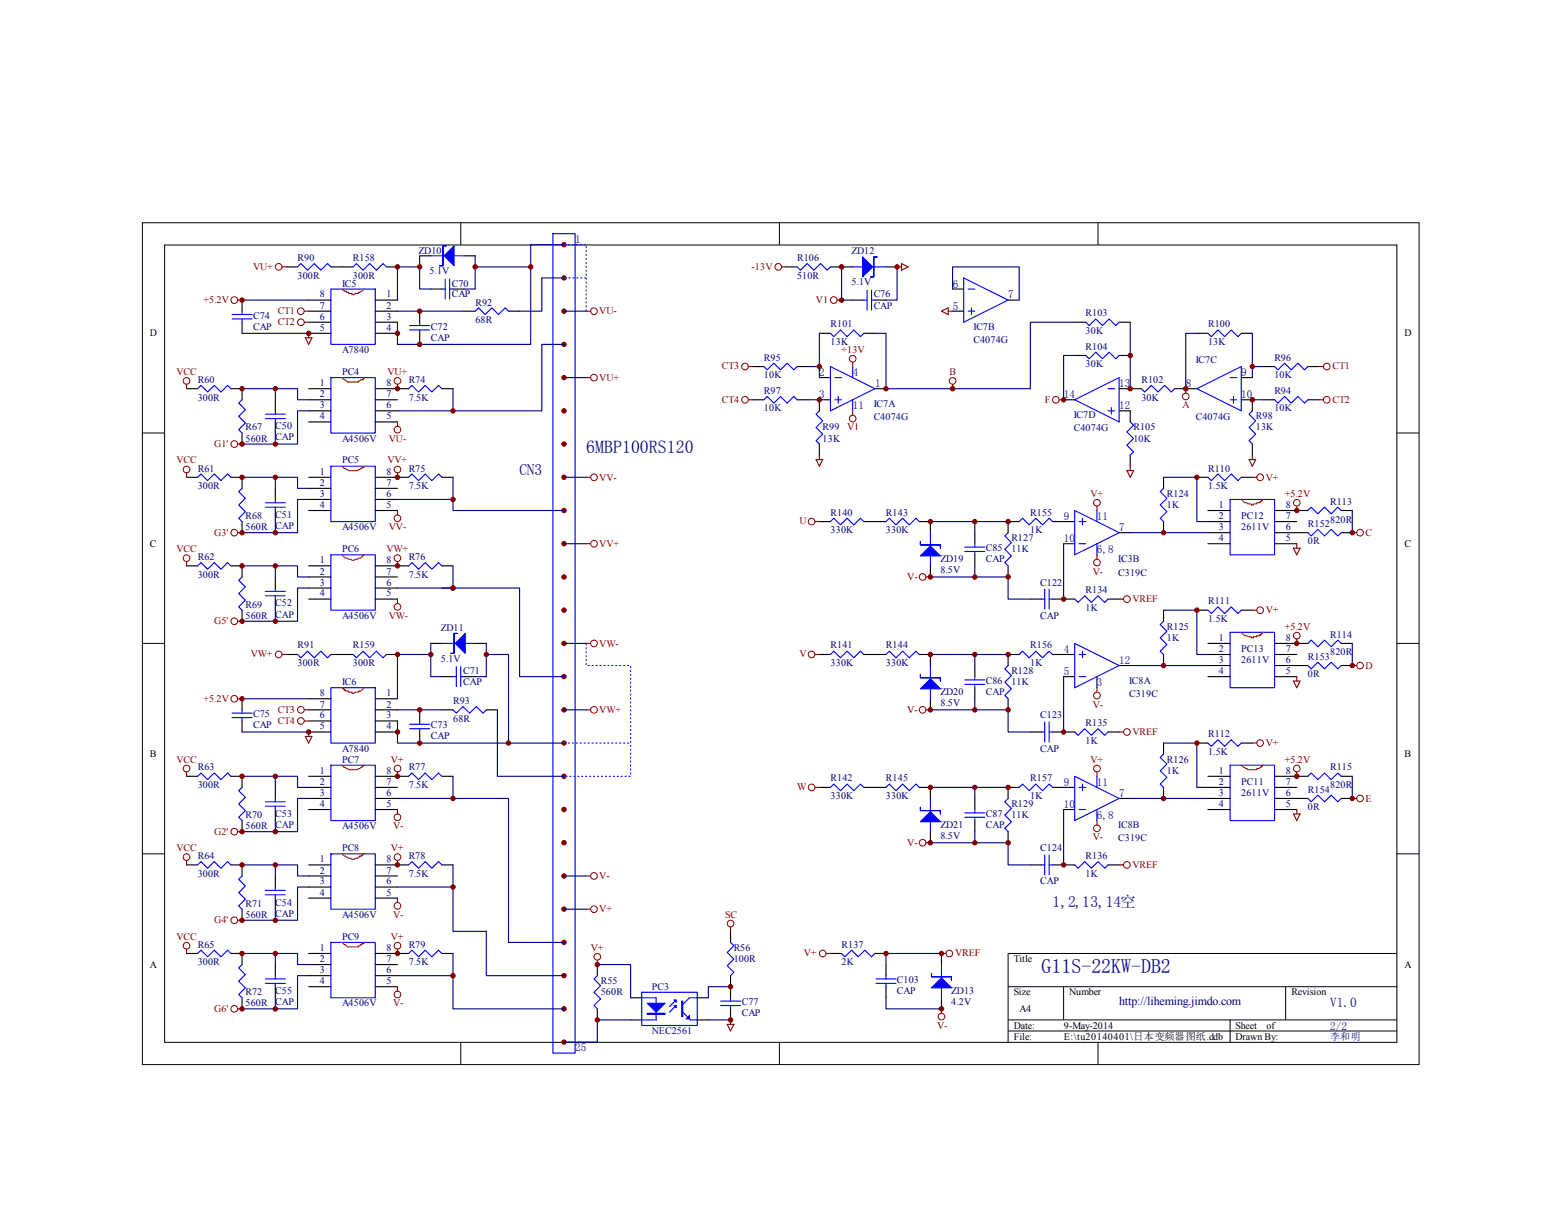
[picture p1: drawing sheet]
<svg xmlns="http://www.w3.org/2000/svg" width="279mm" height="216mm" viewBox="0 0 279 216" stroke-linecap="round" stroke-linejoin="round" font-family="sans-serif">
<g fill="none" stroke="#000" stroke-width=".18">
<path d="M25.5 39.9h228.5v150.7h-228.5zM82.5 39.8v4M139.5 39.8v4M196.5 39.8v4M29.5 43.9h220.5v142.7h-220.5zM25.4 77.5h4M250 77.5h4M25.4 115.2h4M250 115.2h4M25.4 152.9h4M250 152.9h4M180.4 176.6h69.6"/>
<path d="M190.4 176.6v6M230.1 176.6v6M250 170.7h-69.6v15.9M82.5 186.6v3.9M139.5 186.6v3.9M180.4 182.6h69.6M180.4 184.6h69.6M196.5 186.6v3.9M220.2 182.6v4"/>
</g>
<g fill="none" stroke="#00f" stroke-width=".2">
<path d="M41.5 57.1h3.6M41.5 56.3h3.6M43.3 55.7v.6M43.3 57.1v.6M53.3 47.8l.6-.6 1.1 1.2 1.2-1.2 1.2 1.2 1.2-1.2 .6 .6M59.2 51.7h8v10h-8zM63.2 47.8l.6-.6 1.2 1.2 1.2-1.2 1.2 1.2 1.2-1.2 .6 .6M73.3 59.1h3.6M73.3 58.3h3.6M75.1 57.7v.6M75.1 59.1v.6M77.1 45.8h6"/>
<path d="M79.1 51.7h.6M79.7 50v3.5M80.5 51.7h.6M80.5 50v3.5M85.1 55.7l.6-.6 1.1 1.2 1.2-1.2 1.2 1.2 1.2-1.2 .6 .6M99 41.8h3.9v146.7h-3.9zM142.7 47.8l.6 .6 1.2-1.2 1.2 1.2 1.2-1.2 1.1 1.2 .6-.6M148.6 59.7l.6 .6 1.2-1.2 1.2 1.2 1.2-1.2 1.2 1.2 .6-.6M152.6 47.8h6M154.6 53.7h.6M155.2 51.9v3.6M156 53.7h.6"/>
<path d="M156 51.9v3.6M172.5 49.8l7.9 3.9-7.9 4zM173.3 51.7h1.2M173.3 55.7h1.2M173.9 55.1v1.2M194.3 57.7l.6 .6 1.2-1.2 1.2 1.2 1.2-1.2 1.2 1.2 .6-.6M216.2 59.7l.6 .6 1.2-1.2 1.2 1.2 1.2-1.2 1.2 1.2 .6-.6M35.4 69.6l.6-.6 1.2 1.2 1.2-1.2 1.1 1.2 1.2-1.2 .6 .6M43.3 71.6l-.6 .6 1.2 1.2-1.2 1.1 1.2 1.2-1.2 1.2 .6 .6M47.5 74.1h3.6M47.5 74.9h3.6M49.3 73.5v.6"/>
<path d="M49.3 74.9v.6M59.2 67.6h8v9.9h-8zM73.1 69.6l.6-.6 1.2 1.2 1.2-1.2 1.2 1.2 1.2-1.2 .6 .6M136.7 65.6l.6 .6 1.2-1.2 1.2 1.2 1.2-1.2 1.2 1.2 .6-.6M136.7 71.6l.6-.6 1.2 1.2 1.2-1.2 1.2 1.2 1.2-1.2 .6 .6M146.7 73.5l-.6 .6 1.2 1.2-1.2 1.2 1.2 1.2-1.2 1.2 .6 .6M148.6 65.6l8 4-8 3.9zM149.4 67.6h1.2M149.4 71.6h1.2M150 71v1.2M152.6 65.6v2M152.6 71.6v1.9"/>
<path d="M192.4 71.6l7.9-4v7.9zM194.3 63.6l.6 .6 1.2-1.2 1.2 1.2 1.2-1.2 1.2 1.2 .6-.6M198.3 69.6h1.2M198.3 73.5h1.2M198.9 73v1.1M202.3 75.5l.6 .6-1.2 1.2 1.2 1.2-1.2 1.2 1.2 1.2-.6 .6M204.3 69.6l.6 .6 1.2-1.2 1.2 1.2 1.2-1.2 1.2 1.2 .5-.6M214.2 69.6l8-4v7.9zM220.2 67.6h1.2M220.2 71.6h1.2M220.8 71v1.2M224.2 73.5l-.6 .6 1.2 1.2-1.2 1.2 1.2 1.2-1.2 1.2 .6 .6"/>
<path d="M228.1 71.6l.6 .6 1.2-1.2 1.2 1.2 1.2-1.2 1.2 1.2 .6-.6M228.1 65.6l.6 .6 1.2-1.2 1.2 1.2 1.2-1.2 1.2 1.2 .6-.6M35.4 85.4l.6-.5 1.2 1.1 1.2-1.1 1.1 1.1 1.2-1.1 .6 .5M43.3 87.4l-.6 .6 1.2 1.2-1.2 1.2 1.2 1.2-1.2 1.2 .6 .6M47.5 90h3.6M47.5 90.8h3.6M49.3 89.4v.6M49.3 90.8v.6M59.2 83.5h8v9.9h-8zM59.2 99.3h8v9.9h-8zM73.1 85.4l.6-.5 1.2 1.1 1.2-1.1 1.2 1.1 1.2-1.1 .6 .5M148.6 93.4l.6-.6 1.2 1.2 1.2-1.2 1.2 1.2 1.2-1.2 .6 .6"/>
<path d="M158.6 93.4l.6-.6 1.2 1.2 1.2-1.2 1.2 1.2 1.1-1.2 .6 .6M166.5 95.4v5.9M172.7 97.9h3.6M172.7 98.7h3.6M174.5 97.3v.6M174.5 98.7v.6M180.4 95.4l-.6 .6 1.2 1.1-1.2 1.2 1.2 1.2-1.2 1.2 .6 .6M182.4 93.4l.6-.6 1.2 1.2 1.2-1.2 1.2 1.2 1.2-1.2 .6 .6M192.4 91.4l7.9 4-7.9 3.9zM193.2 97.3h1.1M193.2 93.4h1.1M193.8 92.8v1.2"/>
<path d="M196.3 91.4v2M196.3 97.3v2M208.3 87.4l-.6 .6 1.2 1.2-1.2 1.2 1.2 1.2-1.2 1.2 .6 .6M216.2 85.4l.6 .6 1.2-1.1 1.2 1.1 1.2-1.1 1.2 1.1 .6-.6M220.2 89.4h7.9v9.9h-7.9zM234.1 95.4l.6 .6 1.2-1.2 1.2 1.2 1.2-1.2 1.2 1.2 .6-.6M234.1 91.4l.6-.6 1.2 1.2 1.2-1.2 1.2 1.2 1.2-1.2 .6 .6M35.4 101.3l.6-.6 1.2 1.2 1.2-1.2 1.1 1.2 1.2-1.2 .6 .6M43.3 103.3l-.6 .6 1.2 1.2-1.2 1.2 1.2 1.2-1.2 1.1 .6 .6M47.5 105.9h3.6M47.5 106.7h3.6M49.3 105.3v.6"/>
<path d="M49.3 106.7v.6M53.3 117.2l.6 .6 1.1-1.2 1.2 1.2 1.2-1.2 1.2 1.2 .6-.6M63.2 117.2l.6 .6 1.2-1.2 1.2 1.2 1.2-1.2 1.2 1.2 .6-.6M73.1 101.3l.6-.6 1.2 1.2 1.2-1.2 1.2 1.2 1.2-1.2 .6 .6M79.1 115.2h6M81.7 119.3v3.6M82.5 119.3v3.6M148.6 117.2l.6-.6 1.2 1.2 1.2-1.2 1.2 1.2 1.2-1.2 .6 .6M158.6 117.2l.6-.6 1.2 1.2 1.2-1.2 1.2 1.2 1.1-1.2 .6 .6M166.5 119.1v6M180.4 119.1l-.6 .6 1.2 1.2-1.2 1.2 1.2 1.2-1.2 1.2 .6 .6M182.4 117.2l.6-.6 1.2 1.2 1.2-1.2 1.2 1.2 1.2-1.2 .6 .6"/>
<path d="M186.4 107.3h.6M187 105.5v3.5M187.8 107.3h.6M187.8 105.5v3.5M192.4 107.3l.6 .5 1.2-1.1 1.1 1.1 1.2-1.1 1.2 1.1 .6-.5M192.4 115.2l7.9 3.9-7.9 4zM193.2 117.2h1.1M193.8 116.6v1.2M208.3 111.2l-.6 .6 1.2 1.2-1.2 1.2 1.2 1.2-1.2 1.2 .6 .6M216.2 109.2l.6 .6 1.2-1.2 1.2 1.2 1.2-1.2 1.2 1.2 .6-.6M220.2 113.2h7.9v9.9h-7.9zM234.1 119.1l.6 .6 1.2-1.1 1.2 1.1 1.2-1.1 1.2 1.1 .6-.6"/>
<path d="M234.1 115.2l.6-.6 1.2 1.2 1.2-1.2 1.2 1.2 1.2-1.2 .6 .6M35.4 139l.6-.6 1.2 1.2 1.2-1.2 1.1 1.2 1.2-1.2 .6 .6M41.5 128.5h3.6M41.5 127.7h3.6M43.3 127.1v.6M43.3 128.5v.6M59.2 123.1h8v9.9h-8zM59.2 137h8v9.9h-8zM73.1 139l.6-.6 1.2 1.2 1.2-1.2 1.2 1.2 1.2-1.2 .6 .6M73.3 129.7h3.6M73.3 130.5h3.6M75.1 129.1v.6"/>
<path d="M75.1 130.5v.5M81.1 127.1l.6 .6 1.2-1.2 1.2 1.2 1.2-1.2 1.1 1.2 .6-.6M81.1 121.1h.6M82.5 121.1h.6M172.7 121.7h3.6M172.7 122.5h3.6M174.5 121.1v.6M174.5 122.5v.6M186.4 131h.6M187 129.3v3.5M187.8 129.3v3.5M187.8 131h.6"/>
<path d="M192.4 131l.6 .6 1.2-1.1 1.1 1.1 1.2-1.1 1.2 1.1 .6-.6M192.4 139l7.9 3.9-7.9 4zM193.2 121.1h1.1M196.3 139v2M208.3 135l-.6 .6 1.2 1.2-1.2 1.2 1.2 1.2-1.2 1.2 .6 .6M216.2 133l.6 .6 1.2-1.2 1.2 1.2 1.2-1.2 1.2 1.2 .6-.6M220.2 137h7.9v9.9h-7.9zM234.1 139l.6-.6 1.2 1.2 1.2-1.2 1.2 1.2 1.2-1.2 .6 .6M35.4 154.8l.6-.6 1.2 1.2 1.2-1.2 1.1 1.2 1.2-1.2 .6 .6M43.3 141l-.6 .6 1.2 1.1-1.2 1.2 1.2 1.2-1.2 1.2 .6 .6M43.3 156.8l-.6 .6 1.2 1.2-1.2 1.2 1.2 1.2-1.2 1.2 .6 .6M47.5 143.5h3.6"/>
<path d="M47.5 144.3h3.6M47.5 159.4h3.6M49.3 142.9v.6M49.3 144.3v.6M49.3 158.8v.6M59.2 152.9h8v9.9h-8zM73.1 154.8l.6-.6 1.2 1.2 1.2-1.2 1.2 1.2 1.2-1.2 .6 .6M148.6 141l.6-.6 1.2 1.2 1.2-1.2 1.2 1.2 1.2-1.2 .6 .6M158.6 141l.6-.6 1.2 1.2 1.2-1.2 1.2 1.2 1.1-1.2 .6 .6M166.5 142.9v6M172.7 145.5h3.6M172.7 146.3h3.6"/>
<path d="M174.5 144.9v.6M174.5 146.3v.6M180.4 142.9l-.6 .6 1.2 1.2-1.2 1.2 1.2 1.2-1.2 1.2 .6 .6M182.4 141l.6-.6 1.2 1.2 1.2-1.2 1.2 1.2 1.2-1.2 .6 .6M186.4 154.8h.6M187 153.1v3.5M187.8 153.1v3.5M187.8 154.8h.6M192.4 154.8l.6 .6 1.2-1.2 1.1 1.2 1.2-1.2 1.2 1.2 .6-.6M193.2 144.9h1.1M193.2 141h1.1M193.8 140.4v1.2"/>
<path d="M196.3 144.9v2M234.1 142.9l.6 .6 1.2-1.2 1.2 1.2 1.2-1.2 1.2 1.2 .6-.6M35.4 170.7l.6-.6 1.2 1.2 1.2-1.2 1.1 1.2 1.2-1.2 .6 .6M43.3 172.7l-.6 .6 1.2 1.2-1.2 1.2 1.2 1.1-1.2 1.2 .6 .6M47.5 160.2h3.6M47.5 175.3h3.6M47.5 176h3.6M49.3 160.2v.6M49.3 174.7v.6M49.3 176v.6M59.2 168.7h8v9.9h-8zM73.1 170.7l.6-.6 1.2 1.2 1.2-1.2 1.2 1.2 1.2-1.2 .6 .6"/>
<path d="M106.9 174.7l-.6 .6 1.2 1.1-1.2 1.2 1.2 1.2-1.2 1.2 .6 .6M114.9 177.6h9.9v6h-9.9zM114.9 178.6h2.5v4h-2.5M121 179l-1.2 1.2M124.8 178.6h-1.4l-1.2 1.2M129 179.2h3.5M130.8 168.7l.6 .6-1.2 1.2 1.2 1.2-1.2 1.2 1.2 1.2-.6 .6M130.8 178.6v.6M150.6 170.7l.6 .6 1.2-1.2 1.2 1.2 1.2-1.2 1.2 1.2 .6-.6M156.8 175.3h3.6M156.8 176h3.6M158.6 174.7v.6"/>
<path d="M158.6 176v.6M168.5 172.7v5.9M121 180l-1.2 1.2M122.2 181.2l1.4 1.4h1.2M129 180h3.5M130.8 180v.6"/>
</g>
<g fill="none" stroke="#000" stroke-width=".2">
<path d="M43.3 53.7v2M43.3 57.7v2M51.3 47.8h2M55.2 53.7h4M55.2 55.7h4M55.2 57.7h4M55.2 59.7h4M59.2 47.8h4M67.2 53.7h3.9M67.2 55.7h3.9M67.2 57.7h3.9M67.2 59.7h3.9"/>
<path d="M69.2 47.8h1.9M75.1 55.7v2M75.1 59.7v2M75.1 45.8h2M77.1 51.7h2M81.1 51.7h2M83.1 55.7h2M83.1 45.8h2M91 55.7h2M140.7 47.8h2M146.7 59.7h1.9M148.6 47.8h4"/>
<path d="M152.6 53.7h2M154.6 59.7h2M156.6 53.7h2M158.6 47.8h2M170.5 55.7h2M170.5 51.7h2M180.4 53.7h2M192.4 57.7h1.9M200.3 57.7h2M214.2 59.7h2M222.2 59.7h2M33.4 69.6h2"/>
<path d="M41.3 69.6h2v2M43.3 77.5v2M49.3 71.6v1.9M49.3 75.5v2M55.2 69.6h4M55.2 71.6h4M55.2 73.5h4M55.2 75.5h4M67.2 69.6h5.9M67.2 71.6h3.9M67.2 73.5h3.9M67.2 75.5h3.9"/>
<path d="M79.1 69.6h2M134.7 71.6h2M134.7 65.6h2M142.7 71.6h2M142.7 65.6h2M146.7 79.5v2M146.7 67.6h1.9M148.6 71.6h-1.9v1.9M156.6 69.6h2M190.4 71.6h2M192.4 63.6h1.9M200.3 69.6h4"/>
<path d="M200.3 73.5h2v2M200.3 63.6h2M210.2 69.6h4M222.2 71.6h2v1.9M222.2 67.6h2M224.2 79.5v2M226.1 71.6h2M226.1 65.6h2M234.1 71.6h2M234.1 65.6h2M33.4 85.4h2M41.3 85.4h2v2"/>
<path d="M43.3 93.4v2M49.3 87.4v2M49.3 91.4v2M55.2 85.4h4M55.2 87.4h4M55.2 89.4h4M55.2 91.4h4M67.2 85.4h5.9M67.2 87.4h3.9M67.2 89.4h3.9M67.2 91.4h3.9M79.1 85.4h2"/>
<path d="M146.7 93.4h1.9M154.6 93.4h4M164.5 93.4h2v2M174.5 95.4v1.9M174.5 99.3v2M182.4 93.4h-2v2M188.4 93.4h4M190.4 97.3h2M200.3 95.4h2M202.3 81.5v2M208.3 85.4v2M208.3 93.4v2"/>
<path d="M214.2 85.4h2M216.2 91.4h4M216.2 97.3h4M216.2 93.4h4M216.2 95.4h4M222.2 85.4h2M228.1 91.4h6M228.1 97.3h4M228.1 93.4h4M228.1 95.4h6M240.1 91.4h1.9M240.1 95.4h1.9"/>
<path d="M33.4 101.3h2M41.3 101.3h2v2M43.3 109.2v2M49.3 103.3v2M49.3 107.3v1.9M51.3 117.2h2M55.2 101.3h4M55.2 103.3h4M55.2 105.3h4M55.2 107.3h4M59.2 117.2h4M67.2 101.3h5.9"/>
<path d="M67.2 103.3h3.9M67.2 105.3h3.9M67.2 107.3h3.9M69.2 117.2h1.9M77.1 115.2h2M79.1 101.3h2M85.1 115.2h1.9M146.7 117.2h1.9M154.6 117.2h4M164.5 117.2h2v1.9M166.5 101.3v2M174.5 119.1v2"/>
<path d="M180.4 101.3v2M182.4 117.2h-2v1.9M184.4 107.3h2M188.4 107.3h4M188.4 117.2h4M198.3 107.3h2M200.3 119.1h2M208.3 109.2v2M208.3 117.2v1.9M214.2 109.2h2M216.2 115.2h4M216.2 117.2h4"/>
<path d="M216.2 119.1h4M222.2 109.2h2M228.1 115.2h6M228.1 117.2h4M228.1 119.1h6M240.1 115.2h1.9M240.1 119.1h1.9M33.4 139h2M41.3 139h2v2M43.3 125.1v2M43.3 129.1v1.9M55.2 125.1h4"/>
<path d="M55.2 127.1h4M55.2 129.1h4M55.2 131h4M55.2 139h4M67.2 125.1h3.9M67.2 127.1h3.9M67.2 129.1h3.9M67.2 131h3.9M67.2 139h5.9M75.1 127.1v2M75.1 131v2M79.1 127.1h2"/>
<path d="M79.1 139h2M79.1 121.1h2M83.1 121.1h2M87 127.1h2M166.5 125.1v2M174.5 123.1v2M180.4 125.1v2M184.4 131h2M188.4 131h4M190.4 121.1h2M198.3 131h2M208.3 133v2"/>
<path d="M214.2 133h2M216.2 139h4M216.2 121.1h4M222.2 133h2M228.1 139h6M228.1 121.1h4M240.1 139h1.9M33.4 154.8h2M41.3 154.8h2v2M43.3 146.9v2M49.3 141v1.9M49.3 144.9v2"/>
<path d="M49.3 156.8v2M55.2 141h4M55.2 142.9h4M55.2 144.9h4M55.2 154.8h4M55.2 156.8h4M55.2 158.8h4M67.2 141h3.9M67.2 142.9h3.9M67.2 144.9h3.9M67.2 154.8h5.9M67.2 156.8h3.9"/>
<path d="M67.2 158.8h3.9M79.1 154.8h2M146.7 141h1.9M154.6 141h4M164.5 141h2v1.9M166.5 148.9v2M174.5 142.9v2M174.5 146.9v2M180.4 148.9v2M182.4 141h-2v1.9M184.4 154.8h2M188.4 141h4"/>
<path d="M188.4 154.8h4M190.4 144.9h2M198.3 154.8h2M200.3 142.9h2M208.3 141v1.9M216.2 141h4M216.2 142.9h4M216.2 144.9h4M228.1 141h4M228.1 142.9h6M228.1 144.9h4M240.1 142.9h1.9"/>
<path d="M33.4 170.7h2M41.3 170.7h2v2M43.3 162.8v1.9M43.3 178.6v2M49.3 160.8v2M49.3 172.7v2M49.3 176.6v2M55.2 160.8h4M55.2 170.7h4M55.2 172.7h4M55.2 174.7h4M55.2 176.6h4"/>
<path d="M67.2 160.8h3.9M67.2 170.7h5.9M67.2 172.7h3.9M67.2 174.7h3.9M67.2 176.6h3.9M79.1 170.7h2M106.9 172.7v2M112.9 178.6h2M124.8 178.6h2M130.8 166.7v2M130.8 174.7v3.9M148.6 170.7h2"/>
<path d="M156.6 170.7h2M158.6 172.7v2M158.6 176.6v2M168.5 170.7v2M168.5 178.6v2M106.9 180.6v2M112.9 182.6h2M124.8 182.6h2M130.8 180.6v2"/>
</g>
<path d="M61.2 51.7h.2v.2h.2v.2h.4v.2h.4v.2h.6v.2h.4l.2-.2h.6v-.2l.6-.2 .4-.4M61.2 67.6l.4 .4h.2a1.31 1.31 0 0 0 1.4 .4h1v-.2l.4-.2h.4v-.2h.2v-.2M61.2 83.5a2.26 2.26 0 0 0 1.8 .8 1.85 1.85 0 0 0 1.6-.4h.2v-.2h.4v-.2M61.2 99.3l.2 .2a.63 .63 0 0 0 .8 .4l.2 .2h.4a.5 .5 0 0 0 .8 0l1-.2 .2-.2v-.2h.2v-.2h.2M222.2 89.4a2.26 2.26 0 0 0 1.8 .8v.2h.4v-.2h.6v-.2h.5v-.2h.2l.2-.4h.2M222.2 113.2l.2 .2a.63 .63 0 0 0 .8 .4l.2 .2h.6v.2h.4v-.2h.6v-.2h.5v-.2h.2l.2-.4h.2M61.2 123.1l.4 .2 .2 .4h.6v.2h.6v.2h.4l.2-.2h.6v-.2a.63 .63 0 0 0 .8-.4l.2-.2M61.2 137a2.24 2.24 0 0 0 1.8 .8 1.83 1.83 0 0 0 1.6-.4h.2l.2-.4h.2M222.2 137a2.3 2.3 0 0 0 2 .8h.8v-.2h.4l.1-.2h.2v-.2h.2v-.2h.2M61.2 152.9a2.28 2.28 0 0 0 1.6 .7 .49 .49 0 0 0 .8 0h.4l.4-.2v-.2h.4l.2-.3h.2M61.2 168.7l.4 .4h.2a1.31 1.31 0 0 0 1.4 .4h1v-.2l.6-.2v-.2h.4v-.2" fill="none" stroke="#f00" stroke-width=".2"/>
<g fill="none" stroke="#800000" stroke-width=".18">
<circle cx="41.9" cy="53.7" r=".6"/>
<circle cx="49.9" cy="47.8" r=".6"/>
<circle cx="53.9" cy="55.7" r=".6"/>
<circle cx="53.9" cy="57.7" r=".6"/>
<circle cx="106.3" cy="55.7" r=".6"/>
<circle cx="139.3" cy="47.8" r=".6"/>
<circle cx="149.2" cy="53.7" r=".6"/>
<circle cx="33.4" cy="68.2" r=".6"/>
<circle cx="41.9" cy="79.5" r=".6"/>
<circle cx="71.1" cy="76.9" r=".6"/>
<circle cx="71.1" cy="68.2" r=".6"/>
<circle cx="106.3" cy="67.6" r=".6"/>
<circle cx="133.3" cy="71.6" r=".6"/>
<circle cx="133.3" cy="65.6" r=".6"/>
<circle cx="152.6" cy="74.9" r=".6"/>
<circle cx="152.6" cy="64.2" r=".6"/>
<circle cx="170.5" cy="68.2" r=".6"/>
<circle cx="189" cy="71.6" r=".6"/>
<circle cx="212.2" cy="71" r=".6"/>
<circle cx="237.5" cy="71.6" r=".6"/>
<circle cx="237.5" cy="65.6" r=".6"/>
<circle cx="33.4" cy="99.9" r=".6"/>
<circle cx="33.4" cy="84.1" r=".6"/>
<circle cx="41.9" cy="95.4" r=".6"/>
<circle cx="71.1" cy="99.9" r=".6"/>
<circle cx="71.1" cy="92.8" r=".6"/>
<circle cx="71.1" cy="84.1" r=".59"/>
<circle cx="106.3" cy="97.3" r=".6"/>
<circle cx="106.3" cy="85.4" r=".6"/>
<circle cx="145.3" cy="93.4" r=".6"/>
<circle cx="196.3" cy="90" r=".6"/>
<circle cx="225.5" cy="85.4" r=".6"/>
<circle cx="232.1" cy="90" r=".59"/>
<circle cx="243.4" cy="95.4" r=".6"/>
<circle cx="41.9" cy="111.2" r=".6"/>
<circle cx="49.9" cy="117.2" r=".6"/>
<circle cx="71.1" cy="108.6" r=".6"/>
<circle cx="106.3" cy="115.2" r=".59"/>
<circle cx="145.3" cy="117.2" r=".6"/>
<circle cx="165.1" cy="103.3" r=".6"/>
<circle cx="196.3" cy="100.7" r=".6"/>
<circle cx="201.7" cy="107.3" r=".6"/>
<circle cx="225.5" cy="109.2" r=".6"/>
<circle cx="232.1" cy="113.8" r=".6"/>
<circle cx="243.4" cy="119.2" r=".6"/>
<circle cx="33.4" cy="137.6" r=".6"/>
<circle cx="41.9" cy="125.1" r=".6"/>
<circle cx="53.9" cy="129.1" r=".6"/>
<circle cx="53.9" cy="127.1" r=".6"/>
<circle cx="71.1" cy="137.6" r=".6"/>
<circle cx="106.3" cy="127.1" r=".59"/>
<circle cx="165.1" cy="127.1" r=".6"/>
<circle cx="196.3" cy="137.6" r=".6"/>
<circle cx="196.3" cy="124.5" r=".6"/>
<circle cx="201.7" cy="131" r=".6"/>
<circle cx="225.6" cy="133" r=".59"/>
<circle cx="232.1" cy="137.6" r=".6"/>
<circle cx="33.4" cy="153.4" r=".6"/>
<circle cx="41.9" cy="148.9" r=".6"/>
<circle cx="71.1" cy="146.3" r=".6"/>
<circle cx="71.1" cy="153.4" r=".59"/>
<circle cx="106.3" cy="156.8" r=".6"/>
<circle cx="145.3" cy="141" r=".6"/>
<circle cx="165.1" cy="150.9" r=".6"/>
<circle cx="196.3" cy="148.3" r=".6"/>
<circle cx="201.7" cy="154.8" r=".6"/>
<circle cx="243.4" cy="142.9" r=".6"/>
<circle cx="33.4" cy="169.3" r=".6"/>
<circle cx="41.9" cy="164.7" r=".6"/>
<circle cx="71.1" cy="162.2" r=".6"/>
<circle cx="71.1" cy="169.3" r=".6"/>
<circle cx="71.1" cy="178" r=".6"/>
<circle cx="106.3" cy="162.8" r=".6"/>
<circle cx="106.9" cy="171.3" r=".6"/>
<circle cx="130.8" cy="165.3" r=".6"/>
<circle cx="147.3" cy="170.7" r=".6"/>
<circle cx="169.9" cy="170.7" r=".6"/>
<circle cx="41.9" cy="180.6" r=".6"/>
<circle cx="168.5" cy="182" r=".59"/>
</g>
<g fill="none" stroke="#800000" stroke-width=".2">
<path d="M42.5 53.7h.8M50.5 47.8h.8M54.5 55.7h.7M54.5 57.7h.7M55.2 59.7v.8M104.9 55.7h.8M139.9 47.8h.8M149.8 53.7h.8M160.6 47.8h.8M161.4 47.2l1.2 .6-1.2 .6zM168.5 55.7l1.2-.6v1.2zM169.7 55.7h.8"/>
<path d="M33.4 68.8v.8M42.5 79.5h.8M54.6 60.5h1.2l-.6 1.2zM71.1 68.8v.8M71.1 75.5v.8M104.9 67.6h.8M133.9 65.6h.8M133.9 71.6h.8M152.6 64.8v.8M152.6 73.5v.8M170.5 68.8v.8M189.6 71.6h.8"/>
<path d="M212.2 69.6v.8M236.1 65.6h.8M236.1 71.6h.8M33.4 84.7v.7M42.5 95.4h.8M71.1 84.7v.7M71.1 91.4v.8M104.9 85.4h.8M104.9 97.3h.8M145.9 93.4h.8M146.1 82.3h1.2l-.6 1.2zM146.7 81.5v.8"/>
<path d="M196.3 90.6v.8M196.3 99.3v.8M201.7 84.3h1.2l-.6 1.1zM202.3 83.5v.8M223.6 82.3h1.2l-.6 1.2zM224.2 85.4h.8M224.2 81.5v.8M231.5 98.1h1.2l-.6 1.2zM232.1 90.6v.8M232.1 97.3v.8M242 95.4h.8M33.4 100.5v.8"/>
<path d="M42.5 111.2h.8M50.5 117.2h.8M71.1 100.5v.8M71.1 107.3v.7M104.9 115.2h.8M145.9 117.2h.8M165.7 103.3h.8M200.3 107.3h.8M224.2 109.2h.8M232.1 114.4v.8M242 119.1h.8M33.4 138.2v.8"/>
<path d="M42.5 125.1h.8M54.5 127.1h.7M54.5 129.1h.7M54.6 131.8h1.2l-.6 1.2zM55.2 131v.8M71.1 138.2v.8M104.9 127.1h.8M165.7 127.1h.8M196.3 123.1v.8M196.3 138.2v.8M200.3 131h.8M224.2 133h.8"/>
<path d="M231.5 121.9h1.2l-.6 1.2zM232.1 121.1v.8M232.1 138.2v.8M33.4 154v.8M42.5 148.9h.8M71.1 144.9v.8M71.1 154v.8M104.9 156.8h.8M145.9 141h.8M165.7 150.9h.8M196.3 146.9v.8M200.3 154.8h.8"/>
<path d="M231.5 145.7h1.2l-.6 1.2zM232.1 144.9v.8M242 142.9h.8M33.4 169.9v.8M42.5 164.7h.8M71.1 160.8v.8M71.1 169.9v.8M71.1 176.6v.8M104.9 162.8h.8M106.9 171.9v.8M130.8 165.9v.8M147.8 170.7h.8"/>
<path d="M168.5 170.7h.8M42.5 180.6h.8M130.2 183.4h1.2l-.6 1.2zM130.8 182.6v.8M168.5 180.6v.8"/>
</g>
<g fill="none" stroke="#000080" stroke-width=".2">
<path d="M43.3 53.7h11.9M43.3 59.7h11.9M71.1 55.7h12M75.1 45.8v5.9h2M75.1 47.8h-4v5.9M85.1 45.8v5.9h-2M85.1 47.8h9.9M100.9 43.8h-5.9v17.9h-23.9v-4M100.9 49.8h-3.9v5.9h-4M100.9 55.7h4M146.7 59.7v7.9M150.6 47.8v5.9h2"/>
<path d="M160.6 47.8v5.9h-2M170.5 51.7v-3.9h11.9v5.9M192.4 57.7h-8v11.9h-25.8v-9.9h-2M202.3 57.7v11.9M214.2 59.7h-2v9.9M224.2 59.7v7.9M43.3 69.6h10v2h1.9M49.3 69.6v2M49.3 77.5v2M55.2 73.5h-1.9v6h-10M81.1 69.6v3.9M100.9 61.7h-3.9v11.8h-25.9"/>
<path d="M100.9 67.6h4M144.7 65.6h2M144.7 71.6h2M192.4 63.6h-2v8M224.2 65.6h1.9M224.2 71.6h1.9M43.3 85.4h10v2h1.9M49.3 85.4v2M49.3 93.4v2M55.2 89.4h-1.9v6h-10M81.1 85.4v4h-10M81.1 89.4v2h19.8"/>
<path d="M100.9 85.4h4M100.9 97.3h4M166.5 93.4h13.9M174.5 93.4v2M190.4 97.3v10M202.3 95.4h13.9M208.3 85.4h5.9v8h2M242 91.4v4M43.3 101.3h10v2h1.9M49.3 101.3v2M49.3 109.2v2M55.2 105.3h-1.9v5.9h-10"/>
<path d="M77.1 115.2v5.9h2M77.1 117.2h-6v7.9M79.1 105.3h13.9v15.8h7.9M81.1 101.3v4h-10M87 115.2v5.9h-1.9M87 117.2h4v15.8M100.9 115.2h4M166.5 103.3h13.9v4h4M166.5 117.2h13.9M174.5 101.3v2M174.5 117.2v1.9M202.3 119.1h13.9"/>
<path d="M208.3 109.2h5.9v8h2M242 115.2v3.9M43.3 139h10v2h1.9M43.3 125.1h11.9M43.3 131h11.9M49.3 139v2M71.1 129.1v3.9h29.8M71.1 127.1h8M81.1 139v3.9M89 127.1v11.9h11.9M100.9 127.1h4M166.5 127.1h13.9v3.9h4"/>
<path d="M174.5 125.1v2M190.4 121.1v9.9M196.3 121.1v2M208.3 133h5.9v8h2M242 139v3.9M43.3 154.8h10v2h1.9M49.3 146.9v2M49.3 154.8v2M55.2 142.9h-1.9v6h-10M55.2 158.8h-1.9v5.9h-10M71.1 142.9h19.9v25.8h9.9M81.1 154.8v4h-10"/>
<path d="M81.1 158.8v7.9h5.9v8h13.9M100.9 156.8h4M166.5 150.9h13.9v3.9h4M166.5 141h13.9M174.5 141v1.9M174.5 148.9v2M190.4 144.9v9.9M202.3 142.9h13.9M43.3 170.7h10v2h1.9M49.3 162.8v1.9M49.3 170.7v2M49.3 178.6v2"/>
<path d="M55.2 174.7h-1.9v5.9h-10M71.1 174.7h10M81.1 170.7v9.9h19.8M100.9 162.8h4M106.9 172.7h6v5.9M130.8 176.6h-4v2M158.6 178.6v2h9.9M168.5 170.7h-9.9v2M112.9 182.6h-6v4h-6M126.8 182.6h4"/>
</g>
<g fill="#800000" stroke="#800000" stroke-width=".18">
<circle cx="43.3" cy="69.6" r=".4"/>
<circle cx="43.3" cy="79.5" r=".4"/>
<circle cx="49.3" cy="69.6" r=".4"/>
<circle cx="49.3" cy="79.5" r=".4"/>
<circle cx="43.3" cy="85.4" r=".4"/>
<circle cx="49.3" cy="85.4" r=".4"/>
<circle cx="49.3" cy="95.4" r=".4"/>
<circle cx="43.3" cy="101.3" r=".4"/>
<circle cx="49.3" cy="101.3" r=".4"/>
<circle cx="49.3" cy="111.2" r=".4"/>
<circle cx="43.3" cy="139" r=".4"/>
<circle cx="49.3" cy="139" r=".4"/>
<circle cx="49.3" cy="148.9" r=".4"/>
<circle cx="43.3" cy="154.8" r=".4"/>
<circle cx="49.3" cy="154.8" r=".4"/>
<circle cx="49.3" cy="164.7" r=".4"/>
<circle cx="43.3" cy="170.7" r=".4"/>
<circle cx="49.3" cy="170.7" r=".4"/>
<circle cx="49.3" cy="180.6" r=".4"/>
<circle cx="101" cy="49.8" r=".4"/>
<circle cx="100.9" cy="55.7" r=".4"/>
<circle cx="100.9" cy="61.7" r=".4"/>
<circle cx="100.9" cy="67.6" r=".4"/>
<circle cx="100.9" cy="73.5" r=".4"/>
<circle cx="100.9" cy="79.5" r=".4"/>
<circle cx="100.9" cy="85.4" r=".4"/>
<circle cx="100.9" cy="91.4" r=".4"/>
<circle cx="100.9" cy="97.3" r=".4"/>
<circle cx="100.9" cy="103.3" r=".4"/>
<circle cx="100.9" cy="109.2" r=".4"/>
<circle cx="100.9" cy="115.2" r=".4"/>
<circle cx="100.9" cy="121.1" r=".4"/>
<circle cx="100.9" cy="127.1" r=".4"/>
<circle cx="100.9" cy="133" r=".4"/>
<circle cx="100.9" cy="139" r=".4"/>
<circle cx="100.9" cy="144.9" r=".4"/>
<circle cx="100.9" cy="150.9" r=".4"/>
<circle cx="100.9" cy="156.8" r=".4"/>
<circle cx="100.9" cy="162.8" r=".4"/>
<circle cx="100.9" cy="168.7" r=".4"/>
<circle cx="100.9" cy="174.7" r=".4"/>
<circle cx="100.9" cy="180.6" r=".4"/>
<circle cx="101" cy="43.8" r=".4"/>
<circle cx="100.9" cy="186.6" r=".4"/>
<circle cx="75.1" cy="55.7" r=".4"/>
<circle cx="75.1" cy="61.7" r=".4"/>
<circle cx="71.1" cy="47.8" r=".4"/>
<circle cx="75.1" cy="47.8" r=".4"/>
<circle cx="85.1" cy="47.8" r=".4"/>
<circle cx="95" cy="47.8" r=".4"/>
<circle cx="81.1" cy="174.7" r=".4"/>
<circle cx="81.1" cy="158.8" r=".4"/>
<circle cx="81.1" cy="142.9" r=".4"/>
<circle cx="81.1" cy="105.3" r=".4"/>
<circle cx="81.1" cy="89.4" r=".4"/>
<circle cx="81.1" cy="73.5" r=".4"/>
<circle cx="71.1" cy="69.6" r=".4"/>
<circle cx="71.1" cy="85.4" r=".4"/>
<circle cx="71.1" cy="101.3" r=".4"/>
<circle cx="75.1" cy="133" r=".4"/>
<circle cx="75.1" cy="127.1" r=".4"/>
<circle cx="71.1" cy="117.2" r=".4"/>
<circle cx="77.1" cy="117.2" r=".4"/>
<circle cx="87" cy="117.2" r=".4"/>
<circle cx="91" cy="133" r=".4"/>
<circle cx="43.3" cy="53.7" r=".4"/>
<circle cx="43.3" cy="125.1" r=".4"/>
<circle cx="43.3" cy="148.9" r=".4"/>
<circle cx="43.3" cy="164.7" r=".4"/>
<circle cx="43.3" cy="180.6" r=".4"/>
<circle cx="43.3" cy="95.4" r=".4"/>
<circle cx="43.3" cy="111.2" r=".4"/>
<circle cx="106.9" cy="182.6" r=".4"/>
<circle cx="106.9" cy="172.7" r=".4"/>
<circle cx="130.8" cy="182.6" r=".4"/>
<circle cx="130.8" cy="176.6" r=".4"/>
<circle cx="160.6" cy="47.8" r=".4"/>
<circle cx="150.6" cy="53.7" r=".4"/>
<circle cx="150.6" cy="47.8" r=".4"/>
<circle cx="146.7" cy="65.6" r=".4"/>
<circle cx="146.7" cy="71.6" r=".4"/>
<circle cx="158.6" cy="69.6" r=".4"/>
<circle cx="202.3" cy="63.6" r=".4"/>
<circle cx="224.2" cy="71.6" r=".4"/>
<circle cx="224.2" cy="65.6" r=".4"/>
<circle cx="170.5" cy="69.6" r=".4"/>
<circle cx="190.4" cy="71.6" r=".4"/>
<circle cx="168.5" cy="180.6" r=".4"/>
<circle cx="168.5" cy="170.7" r=".4"/>
<circle cx="158.6" cy="170.7" r=".4"/>
<circle cx="190.4" cy="107.3" r=".4"/>
<circle cx="166.5" cy="103.3" r=".4"/>
<circle cx="180.4" cy="103.3" r=".4"/>
<circle cx="174.5" cy="103.3" r=".4"/>
<circle cx="180.4" cy="93.4" r=".4"/>
<circle cx="174.5" cy="93.4" r=".4"/>
<circle cx="232.1" cy="91.4" r=".4"/>
<circle cx="242" cy="95.4" r=".4"/>
<circle cx="208.3" cy="95.4" r=".4"/>
<circle cx="214.2" cy="85.4" r=".4"/>
<circle cx="180.4" cy="117.2" r=".4"/>
<circle cx="180.4" cy="127.1" r=".4"/>
<circle cx="166.5" cy="127.1" r=".4"/>
<circle cx="190.4" cy="131" r=".4"/>
<circle cx="174.5" cy="127.1" r=".4"/>
<circle cx="174.5" cy="117.2" r=".4"/>
<circle cx="232.1" cy="115.2" r=".4"/>
<circle cx="208.3" cy="119.1" r=".4"/>
<circle cx="214.2" cy="109.2" r=".4"/>
<circle cx="180.4" cy="141" r=".4"/>
<circle cx="180.4" cy="150.9" r=".4"/>
<circle cx="166.5" cy="150.9" r=".4"/>
<circle cx="190.4" cy="154.8" r=".4"/>
<circle cx="174.5" cy="150.9" r=".4"/>
<circle cx="174.5" cy="141" r=".4"/>
<circle cx="232.1" cy="139" r=".4"/>
<circle cx="208.3" cy="142.9" r=".4"/>
<circle cx="214.2" cy="133" r=".4"/>
<circle cx="242" cy="119.1" r=".4"/>
<circle cx="242" cy="142.9" r=".4"/>
<circle cx="212.2" cy="69.6" r=".4"/>
<circle cx="202.3" cy="69.6" r=".4"/>
<circle cx="71.1" cy="139" r=".4"/>
<circle cx="71.1" cy="154.8" r=".4"/>
<circle cx="71.1" cy="170.7" r=".4"/>
<circle cx="55.2" cy="59.7" r=".4"/>
<circle cx="71.1" cy="59.7" r=".4"/>
<circle cx="55.2" cy="131" r=".4"/>
<circle cx="71.1" cy="131" r=".4"/>
<circle cx="166.5" cy="93.4" r=".4"/>
<circle cx="166.5" cy="117.2" r=".4"/>
<circle cx="166.5" cy="141" r=".4"/>
</g>
<g fill="#00f" stroke="#00f" stroke-width=".2">
<path d="M79.5 45.8l1.8-1.8v3.6z"/>
<path d="M81.5 115.2l1.8-1.8v3.6z"/>
<path d="M115.9 179.6h3.1l-1.6 1.6z"/>
<path d="M120.6 179h.4v.4z"/>
<path d="M120.6 180h.4v.4z"/>
<path d="M122.8 182.4l.6-.6v.6z"/>
<path d="M154.4 46l1.8 1.8-1.8 1.8z"/>
<path d="M166.7 176.8l1.8-1.7 1.8 1.7z"/>
<path d="M164.7 99.5l1.8-1.8 1.8 1.8z"/>
<path d="M164.7 123.3l1.8-1.8 1.8 1.8z"/>
<path d="M164.7 147.1l1.8-1.8 1.8 1.8z"/>
<path d="M79.3 44h.6h-.6v3.6h-.6h.6z" fill-rule="evenodd"/>
<path d="M81.3 113.4h.6h-.6v3.6h-.6h.6z" fill-rule="evenodd"/>
<path d="M115.9 181.4h3.1v.2h-3.1z" fill-rule="evenodd"/>
<path d="M122 179.2h.2v2.8h-.2z" fill-rule="evenodd"/>
<path d="M156.4 46v3.6h-.6h.6v-3.6h.6z" fill-rule="evenodd"/>
<path d="M166.7 174.3v.6h3.6v.6v-.6h-3.6z" fill-rule="evenodd"/>
<path d="M164.7 96.9v.6h3.6v.6v-.6h-3.6z" fill-rule="evenodd"/>
<path d="M164.7 120.7v.6h3.6v.6v-.6h-3.6z" fill-rule="evenodd"/>
<path d="M164.7 144.5v.6h3.6v.6v-.6h-3.6z" fill-rule="evenodd"/>
</g>
<path d="M100.9 43.8h4v11.9M104.9 49.8h-4M104.9 115.2v3.9h8v19.9h-12M100.9 133h12" fill="none" stroke="#00f" stroke-width=".18" stroke-dasharray=".4 .4 .4 .4 .4 .4 .4 .4" stroke-linecap="butt"/>
<text font-size="3.6" fill="#000080" x="186.4" y="174.2">G11S-22KW-DB2</text>
<text font-size="3.2" fill="#000080" x="104.9" y="81">6MBP100RS120</text>
<g font-size="2.8" fill="#000080">
<text x="93" y="85">CN3</text>
<text x="188.4" y="162.4">1,2,13,14空</text>
</g>
<text font-size="2.4" fill="#000080" x="238.1" y="180.3">V1.0</text>
<text font-size="2.1" fill="#000080" x="200.3" y="180">http://liheming.jimdo.com</text>
<g font-size="2" fill="#000080">
<text x="103" y="43.5">1</text>
<text x="170.5" y="51.5">6</text>
<text x="180.4" y="53.4">7</text>
<text x="170.5" y="55.5">5</text>
<text x="146.6" y="67.3">2</text>
<text x="146.6" y="71.3">3</text>
<text x="152.7" y="67.3">4</text>
<text x="156.6" y="69.3">1</text>
<text x="190.4" y="71.3">14</text>
<text x="200.3" y="69.3">13</text>
<text x="212.3" y="69.3">8</text>
<text x="222.2" y="67.3">9</text>
<text x="222.2" y="71.3">10</text>
<text x="152.7" y="73.2">11</text>
<text x="200.3" y="73.2">12</text>
<text x="190.4" y="93">9</text>
<text x="196.3" y="93">11</text>
<text x="200.3" y="95.1">7</text>
<text x="190.4" y="97">10</text>
<text x="196.3" y="99.1">6,8</text>
<text x="190.4" y="116.8">4</text>
<text x="200.3" y="118.9">12</text>
<text x="190.4" y="120.8">5</text>
<text x="196.3" y="122.9">3</text>
<text x="190.4" y="140.6">9</text>
<text x="196.3" y="140.6">11</text>
<text x="200.3" y="142.7">7</text>
<text x="190.4" y="144.6">10</text>
<text x="196.3" y="146.6">6,8</text>
<text x="238.1" y="184.3">2/2</text>
<text x="103" y="188.2">25</text>
</g>
<g font-size="1.8" fill="#000080">
<text x="53.3" y="46.7">R90</text>
<text x="63.2" y="46.7">R158</text>
<text x="74.9" y="45.6">ZD10</text>
<text x="142.7" y="46.7">R106</text>
<text x="152.4" y="45.6">ZD12</text>
<text x="53.3" y="49.9">300R</text>
<text x="57.2" y="53.3">8</text>
<text x="61.2" y="51.3">IC5</text>
<text x="63.2" y="49.9">300R</text>
<text x="69.2" y="53.3">1</text>
<text x="76.9" y="49.1">5.1V</text>
<text x="80.9" y="51.3">C70</text>
<text x="80.9" y="53.3">CAP</text>
<text x="142.7" y="49.9">510R</text>
<text x="152.4" y="51.1">5.1V</text>
<text x="156.4" y="53.3">C76</text>
<text x="45.3" y="57.1">C74</text>
<text x="45.3" y="59">CAP</text>
<text x="57.2" y="59.2">5</text>
<text x="57.2" y="57.2">6</text>
<text x="57.2" y="55.3">7</text>
<text x="69.2" y="55.3">2</text>
<text x="69.2" y="57.2">3</text>
<text x="69.2" y="59.2">4</text>
<text x="77.1" y="59">C72</text>
<text x="85.1" y="54.7">R92</text>
<text x="85.1" y="57.8">68R</text>
<text x="148.7" y="58.6">R101</text>
<text x="156.4" y="55.3">CAP</text>
<text x="174.2" y="59">IC7B</text>
<text x="194.3" y="56.6">R103</text>
<text x="194.3" y="59.8">30K</text>
<text x="216.2" y="58.6">R100</text>
<text x="61.2" y="63.2">A7840</text>
<text x="77.1" y="61">CAP</text>
<text x="136.7" y="64.6">R95</text>
<text x="148.7" y="61.8">13K</text>
<text x="174.2" y="61.4">C4074G</text>
<text x="194.3" y="62.6">R104</text>
<text x="194.3" y="65.8">30K</text>
<text x="214" y="64.9">IC7C</text>
<text x="216.2" y="61.8">13K</text>
<text x="228.1" y="64.6">R96</text>
<text x="35.4" y="68.5">R60</text>
<text x="35.4" y="71.7">300R</text>
<text x="57.2" y="69.1">1</text>
<text x="57.2" y="71.1">2</text>
<text x="61.2" y="67.1">PC4</text>
<text x="69.2" y="71.1">7</text>
<text x="69.2" y="69.1">8</text>
<text x="73.2" y="68.5">R74</text>
<text x="73.2" y="71.7">7.5K</text>
<text x="136.7" y="67.7">10K</text>
<text x="136.7" y="70.5">R97</text>
<text x="204.3" y="68.5">R102</text>
<text x="204.3" y="71.7">30K</text>
<text x="228.1" y="70.5">R94</text>
<text x="228.1" y="67.7">10K</text>
<text x="43.9" y="77">R67</text>
<text x="49.3" y="76.9">C50</text>
<text x="57.2" y="73.1">3</text>
<text x="57.2" y="75.1">4</text>
<text x="69.2" y="75.1">5</text>
<text x="69.2" y="73.1">6</text>
<text x="136.7" y="73.7">10K</text>
<text x="147.2" y="77">R99</text>
<text x="156.4" y="72.9">IC7A</text>
<text x="156.4" y="75.3">C4074G</text>
<text x="192.2" y="74.8">IC7D</text>
<text x="192.2" y="77.2">C4074G</text>
<text x="202.9" y="77">R105</text>
<text x="214" y="75.3">C4074G</text>
<text x="224.8" y="75.1">R98</text>
<text x="224.8" y="77">13K</text>
<text x="228.1" y="73.7">10K</text>
<text x="43.9" y="79.1">560R</text>
<text x="49.3" y="78.8">CAP</text>
<text x="61.2" y="79.1">A4506V</text>
<text x="61.2" y="83">PC5</text>
<text x="147.2" y="79.1">13K</text>
<text x="202.9" y="79.1">10K</text>
<text x="35.4" y="84.4">R61</text>
<text x="35.4" y="87.5">300R</text>
<text x="57.2" y="85">1</text>
<text x="57.2" y="87">2</text>
<text x="57.2" y="89">3</text>
<text x="69.2" y="89">6</text>
<text x="69.2" y="87">7</text>
<text x="69.2" y="85">8</text>
<text x="73.2" y="84.4">R75</text>
<text x="73.2" y="87.5">7.5K</text>
<text x="208.9" y="89">R124</text>
<text x="216.2" y="84.4">R110</text>
<text x="216.2" y="87.5">1.5K</text>
<text x="43.9" y="92.9">R68</text>
<text x="43.9" y="94.9">560R</text>
<text x="49.3" y="92.7">C51</text>
<text x="49.3" y="94.7">CAP</text>
<text x="57.2" y="90.9">4</text>
<text x="61.2" y="94.9">A4506V</text>
<text x="69.2" y="90.9">5</text>
<text x="148.7" y="92.3">R140</text>
<text x="148.7" y="95.5">330K</text>
<text x="158.6" y="92.3">R143</text>
<text x="158.6" y="95.5">330K</text>
<text x="184.4" y="92.3">R155</text>
<text x="184.4" y="95.5">1K</text>
<text x="208.9" y="90.9">1K</text>
<text x="218.2" y="90.9">1</text>
<text x="218.2" y="92.9">2</text>
<text x="218.2" y="94.9">3</text>
<text x="222.2" y="92.9">PC12</text>
<text x="222.2" y="94.9">2611V</text>
<text x="230.1" y="94.9">6</text>
<text x="230.1" y="92.9">7</text>
<text x="230.1" y="90.9">8</text>
<text x="234.1" y="94.3">R152</text>
<text x="238.1" y="90.3">R113</text>
<text x="238.1" y="93.6">820R</text>
<text x="35.4" y="100.2">R62</text>
<text x="57.2" y="100.8">1</text>
<text x="61.2" y="98.9">PC6</text>
<text x="69.2" y="100.8">8</text>
<text x="73.2" y="100.2">R76</text>
<text x="168.3" y="100.7">ZD19</text>
<text x="176.4" y="98.6">C85</text>
<text x="176.4" y="100.7">CAP</text>
<text x="181" y="96.9">R127</text>
<text x="181" y="98.9">11K</text>
<text x="200.2" y="100.7">IC3B</text>
<text x="218.2" y="96.9">4</text>
<text x="230.1" y="96.9">5</text>
<text x="234.1" y="97.5">0R</text>
<text x="35.4" y="103.5">300R</text>
<text x="57.2" y="102.9">2</text>
<text x="57.2" y="104.8">3</text>
<text x="57.2" y="106.8">4</text>
<text x="69.2" y="106.8">5</text>
<text x="69.2" y="104.8">6</text>
<text x="69.2" y="102.9">7</text>
<text x="73.2" y="103.5">7.5K</text>
<text x="168.3" y="102.6">8.5V</text>
<text x="186.2" y="104.8">C122</text>
<text x="194.3" y="106.2">R134</text>
<text x="200.2" y="103">C319C</text>
<text x="43.9" y="108.8">R69</text>
<text x="43.9" y="110.7">560R</text>
<text x="49.3" y="108.5">C52</text>
<text x="49.3" y="110.6">CAP</text>
<text x="61.2" y="110.7">A4506V</text>
<text x="78.9" y="112.9">ZD11</text>
<text x="186.2" y="110.7">CAP</text>
<text x="194.3" y="109.4">1K</text>
<text x="208.9" y="112.8">R125</text>
<text x="216.2" y="108.2">R111</text>
<text x="216.2" y="111.3">1.5K</text>
<text x="53.3" y="116.1">R91</text>
<text x="53.3" y="119.3">300R</text>
<text x="63.2" y="116.1">R159</text>
<text x="63.2" y="119.3">300R</text>
<text x="78.9" y="118.5">5.1V</text>
<text x="148.7" y="116.1">R141</text>
<text x="148.7" y="119.3">330K</text>
<text x="158.6" y="116.1">R144</text>
<text x="158.6" y="119.3">330K</text>
<text x="184.4" y="116.1">R156</text>
<text x="184.4" y="119.3">1K</text>
<text x="208.9" y="114.7">1K</text>
<text x="218.2" y="114.7">1</text>
<text x="218.2" y="116.7">2</text>
<text x="218.2" y="118.7">3</text>
<text x="222.2" y="116.7">PC13</text>
<text x="222.2" y="118.7">2611V</text>
<text x="230.1" y="118.7">6</text>
<text x="230.1" y="116.7">7</text>
<text x="230.1" y="114.7">8</text>
<text x="234.1" y="118.1">R153</text>
<text x="238.1" y="114.1">R114</text>
<text x="238.1" y="117.3">820R</text>
<text x="57.2" y="124.6">8</text>
<text x="61.2" y="122.7">IC6</text>
<text x="69.2" y="124.6">1</text>
<text x="82.9" y="120.6">C71</text>
<text x="82.9" y="122.7">CAP</text>
<text x="168.3" y="124.5">ZD20</text>
<text x="176.4" y="122.4">C86</text>
<text x="176.4" y="124.5">CAP</text>
<text x="181" y="120.6">R128</text>
<text x="181" y="122.7">11K</text>
<text x="202.1" y="122.4">IC8A</text>
<text x="202.1" y="124.8">C319C</text>
<text x="218.2" y="120.6">4</text>
<text x="230.1" y="120.6">5</text>
<text x="234.1" y="121.2">0R</text>
<text x="45.3" y="128.4">C75</text>
<text x="45.3" y="130.4">CAP</text>
<text x="57.2" y="130.6">5</text>
<text x="57.2" y="128.6">6</text>
<text x="57.2" y="126.7">7</text>
<text x="69.2" y="126.7">2</text>
<text x="69.2" y="128.6">3</text>
<text x="69.2" y="130.6">4</text>
<text x="77.1" y="130.4">C73</text>
<text x="81.1" y="126.1">R93</text>
<text x="81.1" y="129.2">68R</text>
<text x="168.3" y="126.4">8.5V</text>
<text x="186.2" y="128.6">C123</text>
<text x="194.3" y="130">R135</text>
<text x="216.2" y="132">R112</text>
<text x="35.4" y="137.9">R63</text>
<text x="61.2" y="134.5">A7840</text>
<text x="61.2" y="136.6">PC7</text>
<text x="73.2" y="137.9">R77</text>
<text x="77.1" y="132.3">CAP</text>
<text x="186.2" y="134.5">CAP</text>
<text x="194.3" y="133.2">1K</text>
<text x="208.9" y="136.6">R126</text>
<text x="216.2" y="135.1">1.5K</text>
<text x="238.1" y="137.9">R115</text>
<text x="35.4" y="141.1">300R</text>
<text x="57.2" y="138.5">1</text>
<text x="57.2" y="140.5">2</text>
<text x="57.2" y="142.5">3</text>
<text x="69.2" y="142.5">6</text>
<text x="69.2" y="140.5">7</text>
<text x="69.2" y="138.5">8</text>
<text x="73.2" y="141.1">7.5K</text>
<text x="148.7" y="139.9">R142</text>
<text x="148.7" y="143.1">330K</text>
<text x="158.6" y="139.9">R145</text>
<text x="158.6" y="143.1">330K</text>
<text x="184.4" y="139.9">R157</text>
<text x="184.4" y="143.1">1K</text>
<text x="208.9" y="138.5">1K</text>
<text x="218.2" y="138.5">1</text>
<text x="218.2" y="140.5">2</text>
<text x="218.2" y="142.5">3</text>
<text x="222.2" y="140.5">PC11</text>
<text x="222.2" y="142.5">2611V</text>
<text x="230.1" y="142.5">6</text>
<text x="230.1" y="140.5">7</text>
<text x="230.1" y="138.5">8</text>
<text x="234.1" y="141.9">R154</text>
<text x="238.1" y="141.1">820R</text>
<text x="43.9" y="146.5">R70</text>
<text x="43.9" y="148.4">560R</text>
<text x="49.3" y="146.2">C53</text>
<text x="49.3" y="148.3">CAP</text>
<text x="57.2" y="144.4">4</text>
<text x="61.2" y="148.4">A4506V</text>
<text x="69.2" y="144.4">5</text>
<text x="168.3" y="148.3">ZD21</text>
<text x="176.4" y="146.2">C87</text>
<text x="176.4" y="148.3">CAP</text>
<text x="181" y="144.4">R129</text>
<text x="181" y="146.5">11K</text>
<text x="200.2" y="148.3">IC8B</text>
<text x="218.2" y="144.4">4</text>
<text x="230.1" y="144.4">5</text>
<text x="234.1" y="145">0R</text>
<text x="35.4" y="153.8">R64</text>
<text x="57.2" y="154.3">1</text>
<text x="61.2" y="152.4">PC8</text>
<text x="69.2" y="154.3">8</text>
<text x="73.2" y="153.8">R78</text>
<text x="168.3" y="150.2">8.5V</text>
<text x="186.2" y="152.4">C124</text>
<text x="194.3" y="153.8">R136</text>
<text x="200.2" y="150.6">C319C</text>
<text x="35.4" y="157">300R</text>
<text x="57.2" y="156.4">2</text>
<text x="57.2" y="158.3">3</text>
<text x="57.2" y="160.4">4</text>
<text x="69.2" y="160.4">5</text>
<text x="69.2" y="158.3">6</text>
<text x="69.2" y="156.4">7</text>
<text x="73.2" y="157">7.5K</text>
<text x="186.2" y="158.3">CAP</text>
<text x="194.3" y="157">1K</text>
<text x="43.9" y="162.3">R71</text>
<text x="43.9" y="164.3">560R</text>
<text x="49.3" y="162.1">C54</text>
<text x="49.3" y="164.1">CAP</text>
<text x="61.2" y="164.3">A4506V</text>
<text x="35.4" y="169.7">R65</text>
<text x="35.4" y="172.8">300R</text>
<text x="57.2" y="170.3">1</text>
<text x="57.2" y="172.2">2</text>
<text x="61.2" y="168.2">PC9</text>
<text x="69.2" y="172.2">7</text>
<text x="69.2" y="170.3">8</text>
<text x="73.2" y="169.7">R79</text>
<text x="73.2" y="172.8">7.5K</text>
<text x="131.3" y="170.3">R56</text>
<text x="131.3" y="172.2">100R</text>
<text x="150.6" y="169.7">R137</text>
<text x="150.6" y="172.8">2K</text>
<text x="43.9" y="178.1">R72</text>
<text x="49.3" y="178">C55</text>
<text x="49.3" y="179.9">CAP</text>
<text x="57.2" y="174.2">3</text>
<text x="57.2" y="176.2">4</text>
<text x="69.2" y="176.2">5</text>
<text x="69.2" y="174.2">6</text>
<text x="107.5" y="176.2">R55</text>
<text x="107.5" y="178.1">560R</text>
<text x="116.7" y="177.2">PC3</text>
<text x="132.8" y="179.9">C77</text>
<text x="160.5" y="176">C103</text>
<text x="160.5" y="178">CAP</text>
<text x="170.3" y="178">ZD13</text>
<text x="170.3" y="179.9">4.2V</text>
<text x="43.9" y="180.2">560R</text>
<text x="61.2" y="180.2">A4506V</text>
<text x="116.7" y="185.1">NEC2561</text>
<text x="132.8" y="181.9">CAP</text>
<text x="238.1" y="186.1">李和明</text>
</g>
<g font-size="1.8" fill="#800000">
<text x="45.3" y="48.3">VU+</text>
<text x="134.5" y="48.3">-13V</text>
<text x="36.4" y="54.3">+5.2V</text>
<text x="49.7" y="56.2">CT1</text>
<text x="49.7" y="58.3">CT2</text>
<text x="107.3" y="56.2">VU-</text>
<text x="146" y="54.3">V1</text>
<text x="150.6" y="63.2">+13V</text>
<text x="31.6" y="67.1">VCC</text>
<text x="69.3" y="67.1">VU+</text>
<text x="107.3" y="68.2">VU+</text>
<text x="129.2" y="66.1">CT3</text>
<text x="169.9" y="67.1">B</text>
<text x="238.5" y="66.1">CT1</text>
<text x="129.2" y="72.1">CT4</text>
<text x="151.6" y="77">V1</text>
<text x="187" y="72.1">F</text>
<text x="211.7" y="73.1">A</text>
<text x="238.5" y="72.1">CT2</text>
<text x="31.6" y="83">VCC</text>
<text x="38.4" y="80">G1'</text>
<text x="69.3" y="83">VV+</text>
<text x="69.6" y="79.1">VU-</text>
<text x="107.3" y="86">VV-</text>
<text x="195.2" y="89">V+</text>
<text x="226.6" y="86">V+</text>
<text x="230" y="89">+5.2V</text>
<text x="38.4" y="95.9">G3'</text>
<text x="69.6" y="94.9">VV-</text>
<text x="143.1" y="93.9">U</text>
<text x="244.4" y="95.9">C</text>
<text x="31.6" y="98.9">VCC</text>
<text x="69.2" y="98.9">VW+</text>
<text x="107.3" y="97.9">VV+</text>
<text x="162.4" y="103.8">V-</text>
<text x="195.6" y="102.9">V-</text>
<text x="202.7" y="107.8">VREF</text>
<text x="38.4" y="111.8">G5'</text>
<text x="69.6" y="110.7">VW-</text>
<text x="226.6" y="109.8">V+</text>
<text x="230" y="112.8">+5.2V</text>
<text x="44.9" y="117.7">VW+</text>
<text x="107.3" y="115.7">VW-</text>
<text x="143.1" y="117.7">V</text>
<text x="244.4" y="119.7">D</text>
<text x="36.4" y="125.6">+5.2V</text>
<text x="49.7" y="127.6">CT3</text>
<text x="49.7" y="129.6">CT4</text>
<text x="107.3" y="127.6">VW+</text>
<text x="162.4" y="127.6">V-</text>
<text x="195.6" y="126.7">V-</text>
<text x="202.7" y="131.6">VREF</text>
<text x="31.6" y="136.6">VCC</text>
<text x="69.9" y="136.6">V+</text>
<text x="195.2" y="136.6">V+</text>
<text x="226.6" y="133.6">V+</text>
<text x="230" y="136.6">+5.2V</text>
<text x="142.7" y="141.5">W</text>
<text x="244.4" y="143.5">E</text>
<text x="38.4" y="149.4">G2'</text>
<text x="70.4" y="148.4">V-</text>
<text x="31.6" y="152.4">VCC</text>
<text x="69.9" y="152.4">V+</text>
<text x="162.4" y="151.4">V-</text>
<text x="195.6" y="150.5">V-</text>
<text x="202.7" y="155.4">VREF</text>
<text x="107.3" y="157.4">V-</text>
<text x="38.4" y="165.3">G4'</text>
<text x="70.4" y="164.3">V-</text>
<text x="107.3" y="163.3">V+</text>
<text x="129.8" y="164.3">SC</text>
<text x="31.6" y="168.2">VCC</text>
<text x="69.9" y="168.2">V+</text>
<text x="105.7" y="170.3">V+</text>
<text x="143.8" y="171.2">V+</text>
<text x="170.9" y="171.2">VREF</text>
<text x="38.4" y="181.1">G6'</text>
<text x="70.4" y="180.2">V-</text>
<text x="167.7" y="184.1">V-</text>
</g>
<g font-size="1.8">
<text x="26.8" y="60.2">D</text>
<text x="251.4" y="60.2">D</text>
<text x="26.8" y="97.9">C</text>
<text x="251.4" y="97.9">C</text>
<text x="26.8" y="135.6">B</text>
<text x="251.4" y="135.6">B</text>
<text x="26.8" y="173.2">A</text>
<text x="181.4" y="172.2">Title</text>
<text x="251.4" y="173.2">A</text>
<text x="181.4" y="178.1">Size</text>
<text x="191.3" y="178.1">Number</text>
<text x="231.1" y="178.1">Revision</text>
<text x="181.4" y="184.1">Date:</text>
<text x="182.5" y="181.1">A4</text>
<text x="190.4" y="184.1">9-May-2014</text>
<text x="221.1" y="184.1">Sheet</text>
<text x="226.7" y="184.1">of</text>
<text x="181.4" y="186.1">File:</text>
<text x="190.4" y="186.1">E:\tu20140401\日本变频器图纸.ddb</text>
<text x="221.1" y="186.1">Drawn By:</text>
</g>
</svg>
